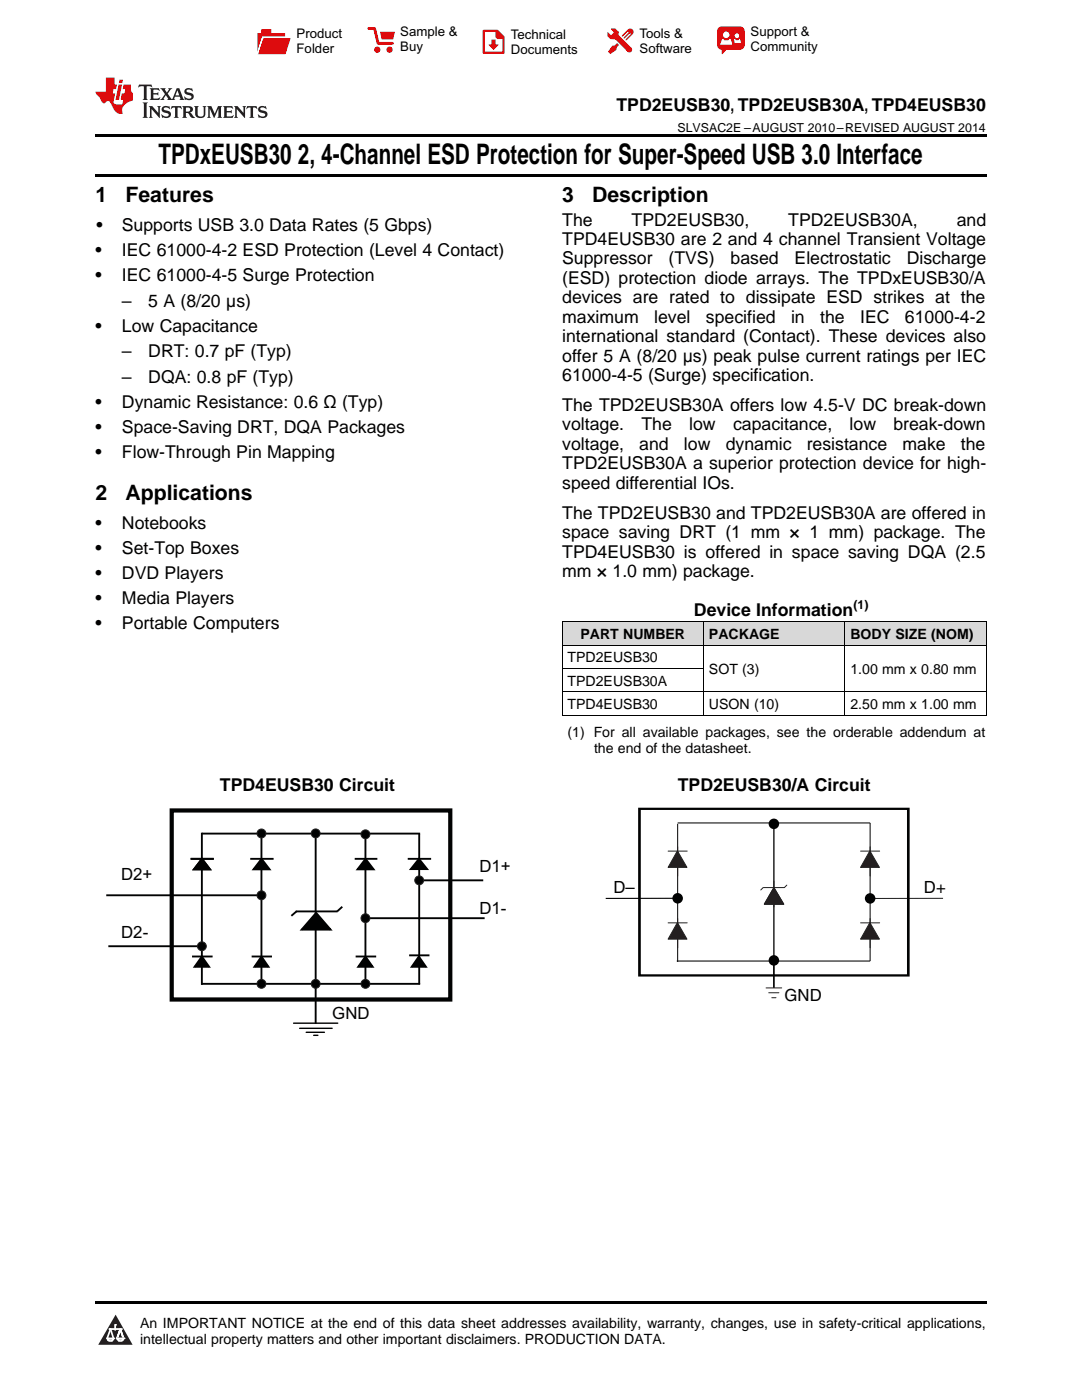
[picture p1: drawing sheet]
<svg xmlns="http://www.w3.org/2000/svg" width="216mm" height="279mm" viewBox="0 0 216 279" stroke-linecap="round" stroke-linejoin="round" font-family="sans-serif">
<g fill="#d8d8d8">
<path d="M112.2 124.1h28.2v4.7h-28.2z"/>
<path d="M140.4 124.1h28.2v4.7h-28.2z"/>
<path d="M168.6 124.1h28.2v4.7h-28.2z"/>
</g>
<path d="M23.1 262.4l3.4 6h-6.9z" fill="#231f20"/>
<path d="M21.4 267.1h1.2l-.3 .5h-.3a.55 .55 0 0 1-.6-.5z" fill-rule="evenodd" fill="#fff"/>
<path d="M21.4 267.1h1.2l-.3 .5h-.3a.55 .55 0 0 1-.6-.5z" fill="none" stroke="#231f20" stroke-width=".34"/>
<path d="M21.4 267.1l1.2 .1-.3 .4h-.5z" fill="none" stroke="#fff" stroke-width=".34"/>
<path d="M23 265.3h.1" fill="none" stroke="#fff" stroke-width=".34"/>
<path d="M23 264.4v.9z" fill="#fff"/>
<path d="M23 264.4v.9z" fill="none" stroke="#fff" stroke-width=".34"/>
<circle cx="23" cy="264.4" r=".17" fill="#fff"/>
<path d="M21.9 265.2h.1" fill="none" stroke="#fff" stroke-width=".34"/>
<path d="M21.9 265.2h2.3z" fill="#fff"/>
<path d="M21.9 265.2h2.3z" fill="none" stroke="#fff" stroke-width=".34"/>
<circle cx="24.2" cy="265.2" r=".17" fill="#fff"/>
<path d="M23.3 267.1h.1" fill="none" stroke="#fff" stroke-width=".34"/>
<path d="M24 265.2l-.7 1.9z" fill="#fff"/>
<path d="M24 265.2l-.7 1.9z" fill="none" stroke="#fff" stroke-width=".34"/>
<path d="M24 265.2l.7 1.9z" fill="#fff"/>
<path d="M24 265.2l.7 1.9z" fill="none" stroke="#fff" stroke-width=".34"/>
<path d="M24.6 267.1h.1" fill="none" stroke="#fff" stroke-width=".34"/>
<circle cx="21.4" cy="267.1" r=".17" fill="#fff"/>
<path d="M22.1 265.2l-.7 1.9z" fill="#fff"/>
<path d="M22.1 265.2l-.7 1.9z" fill="none" stroke="#fff" stroke-width=".34"/>
<path d="M22.1 265.2l.5 1.9z" fill="#fff"/>
<path d="M22.1 265.2l.5 1.9z" fill="none" stroke="#fff" stroke-width=".34"/>
<circle cx="22.6" cy="267.1" r=".17" fill="#fff"/>
<path d="M23.4 267.1h1.3a.65 .65 0 0 1-.7 .5 .65 .65 0 0 1-.6-.5z" fill-rule="evenodd" fill="#fff"/>
<path d="M23.4 267.1h1.3a.65 .65 0 0 1-.7 .5 .65 .65 0 0 1-.6-.5z" fill="none" stroke="#231f20" stroke-width=".34"/>
<path d="M23.4 267.1h1.3l-.4 .5h-.6z" fill="none" stroke="#fff" stroke-width=".34"/>
<path d="M23.3 267.1h.1" fill="none" stroke="#fff" stroke-width=".34"/>
<circle cx="24.7" cy="267.1" r=".17" fill="#fff"/>
<path d="M19 259.7h177.8v.5h-177.8z" fill="#000"/>
<path d="M34.3 161.7h55.5v37.8h-55.5z" fill="none" stroke="#010202" stroke-width=".84"/>
<path d="M40.3 166.4h43.5" fill="none" stroke="#010202" stroke-width=".37"/>
<path d="M72.9 190.9l1.5 2h-2.9z" fill="#010202"/>
<path d="M71 190.9h4.1M72.9 190.9l1.5 2h-2.9z" fill="none" stroke="#010202" stroke-width=".37"/>
<path d="M72.9 171.4l1.7 2.1h-3.3z" fill="#010202"/>
<path d="M70.8 171.4h4.5M72.9 171.4l1.7 2.1h-3.3z" fill="none" stroke="#010202" stroke-width=".37"/>
<path d="M63.1 182.2l2.9 3.3h-5.8z" fill="#010202"/>
<path d="M59 181.9h8.4M63.1 182.2l2.9 3.3h-5.8z" fill="none" stroke="#010202" stroke-width=".37"/>
<path d="M83.6 190.9l1.4 2h-2.8z" fill="#010202"/>
<path d="M81.6 190.7h4.1M83.6 190.9l1.4 2h-2.8z" fill="none" stroke="#010202" stroke-width=".37"/>
<path d="M83.6 171.4l1.6 2h-3.2z" fill="#010202"/>
<path d="M81.4 171.4h4.6M83.6 171.4l1.6 2h-3.2z" fill="none" stroke="#010202" stroke-width=".37"/>
<path d="M52.2 190.9l1.4 2h-2.8z" fill="#010202"/>
<path d="M50.2 190.9h4.1M52.2 190.9l1.4 2h-2.8z" fill="none" stroke="#010202" stroke-width=".37"/>
<path d="M52.2 171.4l1.6 2.1h-3.2z" fill="#010202"/>
<path d="M21.2 178.7h31.1M49.9 171.4h4.7M52.2 166.5v30M52.2 171.4l1.6 2.1h-3.2zM63 166.3v38M72.9 166.5v30M83.6 166.4v30M84 175.7h12.4M40.1 196.3h43.7M59.2 181.8l-1.1 1M68.3 181l-1 .9M72.4 183.2h24.3" fill="none" stroke="#010202" stroke-width=".37"/>
<path d="M40.3 190.9l1.4 2h-2.9z" fill="#010202"/>
<path d="M38.3 190.9h4.1M40.3 190.9l1.4 2h-2.9z" fill="none" stroke="#010202" stroke-width=".37"/>
<path d="M40.3 171.4l1.6 2.1h-3.2z" fill="#010202"/>
<path d="M38 171.4h4.7M40.3 171.4l1.6 2.1h-3.2z" fill="none" stroke="#010202" stroke-width=".37"/>
<path d="M40.3 171.4l1.6 2.1h-3.2z" fill="#010202"/>
<path d="M38 171.4h4.7M40.3 171.4l1.6 2.1h-3.2zM21.6 188.8h18.8" fill="none" stroke="#010202" stroke-width=".37"/>
<path d="M40.3 166.2v30.3" fill="none" stroke="#010202" stroke-width=".38"/>
<path d="M58.6 204.2h8.8M59.8 205.2h6.5M61.1 206h3.6M62.6 206.6h.8" fill="none" stroke="#010202" stroke-width=".28"/>
<circle cx="52.2" cy="166.3" r=".89" fill="#010202"/>
<circle cx="52.2" cy="166.3" r=".89" fill="none" stroke="#231f20" stroke-width=".2"/>
<circle cx="63" cy="166.3" r=".89" fill="#010202"/>
<circle cx="63" cy="166.3" r=".89" fill="none" stroke="#231f20" stroke-width=".2"/>
<circle cx="72.9" cy="166.5" r=".89" fill="#010202"/>
<circle cx="72.9" cy="166.5" r=".89" fill="none" stroke="#231f20" stroke-width=".2"/>
<circle cx="52.2" cy="178.7" r=".89" fill="#010202"/>
<circle cx="52.2" cy="178.7" r=".89" fill="none" stroke="#231f20" stroke-width=".2"/>
<circle cx="40.3" cy="188.8" r=".89" fill="#010202"/>
<circle cx="40.3" cy="188.8" r=".89" fill="none" stroke="#231f20" stroke-width=".2"/>
<circle cx="52.2" cy="196.3" r=".89" fill="#010202"/>
<circle cx="52.2" cy="196.3" r=".89" fill="none" stroke="#231f20" stroke-width=".2"/>
<circle cx="72.9" cy="196.3" r=".89" fill="#010202"/>
<circle cx="72.9" cy="196.3" r=".89" fill="none" stroke="#231f20" stroke-width=".2"/>
<circle cx="63" cy="196.3" r=".89" fill="#010202"/>
<circle cx="63" cy="196.3" r=".89" fill="none" stroke="#231f20" stroke-width=".2"/>
<circle cx="72.9" cy="183.2" r=".89" fill="#010202"/>
<circle cx="72.9" cy="183.2" r=".89" fill="none" stroke="#231f20" stroke-width=".2"/>
<circle cx="83.6" cy="175.7" r=".89" fill="#010202"/>
<circle cx="83.6" cy="175.7" r=".89" fill="none" stroke="#231f20" stroke-width=".2"/>
<path d="M127.6 161.4h53.6v33.3h-53.6z" fill="none" stroke="#010202" stroke-width=".49"/>
<path d="M135.2 164.2h38.4M154.4 164.4v27.3M135 191.8h38.6" fill="none" stroke="#010202" stroke-width=".2"/>
<g fill="#010202">
<circle cx="154.4" cy="164.4" r="1.05"/>
<circle cx="154.4" cy="191.7" r="1.05"/>
</g>
<path d="M173.6 164.2v27.6M188.2 179.3h-14.6M154.4 191.8v5.4" fill="none" stroke="#010202" stroke-width=".2"/>
<circle cx="173.6" cy="179.3" r="1.05" fill="#010202"/>
<path d="M135.2 179.3h-14.3M135.2 164.4v27.6" fill="none" stroke="#010202" stroke-width=".2"/>
<circle cx="135.2" cy="179.3" r="1.05" fill="#010202"/>
<path d="M135.2 169.8l1.9 3.3h-3.8z" fill="#231f20"/>
<path d="M133.3 169.9h3.8M135.2 169.8l1.9 3.3h-3.8zM135.2 169v5.8" fill="none" stroke="#231f20" stroke-width=".2"/>
<path d="M135.2 184.1l1.9 3.3h-3.8z" fill="#231f20"/>
<path d="M133.3 184.2h3.8M135.2 184.1l1.9 3.3h-3.8zM135.2 183.3v5.9" fill="none" stroke="#231f20" stroke-width=".2"/>
<path d="M173.6 169.8l1.9 3.3h-3.8z" fill="#231f20"/>
<path d="M171.7 169.9h3.8M173.6 169.8l1.9 3.3h-3.8zM173.6 169v5.8" fill="none" stroke="#231f20" stroke-width=".2"/>
<path d="M173.6 184.1l1.9 3.3h-3.8z" fill="#231f20"/>
<path d="M152.3 177.1l-.5 .5M152.3 177.1h4.2M154.4 177.1l2 3.3h-3.9zM157 176.6l-.5 .5M152.9 197.2h3.1M153.4 198.1h2M154 199.1h.8M171.7 184.2h3.8M173.6 184.1l1.9 3.3h-3.8zM173.6 183.3v5.9" fill="none" stroke="#231f20" stroke-width=".2"/>
<path d="M154.4 177.1l2 3.3h-3.9z" fill="#231f20"/>
<path d="M154.4 177.1l2 3.3h-3.9zM154.4 175.8v5.2" fill="none" stroke="#231f20" stroke-width=".2"/>
<path d="M112.2 138.1h84.6M112.2 133.4h28.2M112.2 128.7h84.6M112.2 124.1h84.6M112.2 124.1v18.7M140.4 124.1v18.7M168.6 124.1v18.7M196.8 124.1v18.7M112.2 142.7h84.6" fill="none" stroke="#000" stroke-width=".2"/>
<path d="M19 34.8h177.8v.5h-177.8zM19 26.8h177.8v.6h-177.8z" fill="#000"/>
<path d="M27.7 16.9l-.1 .6 .6-.3h.5v.2v2.2l-.2 .4h1l-.2-.4v-2.2v-.2h.5l.6 .3-.2-.6zM29.9 17.6l.2 .4v1.6l-.2 .4h1.9l.1-.6a1.09 1.09 0 0 1-1.3 .1v-.6h.6l.4 .2v-.7l-.2 .2h-.8v-.6l.2-.1a1.01 1.01 0 0 1 1 .3l-.1-.6zM32 17.6l.9 1.2-1 1.2h.9l-.2-.3 .5-.7 .5 .7-.3 .3h1.7l-.2-.3 .1-.4h1l.1 .4-.2 .3h1l-.3-.4-.7-2h-.5l-1 2.2-.8-1.1 .9-1.1h-.9l.2 .2-.4 .7-.4-.7 .2-.2zM35.4 18l.4 1h-.8zM37 17.7a.66 .66 0 0 0-.2 .8 .66 .66 0 0 0 .6 .4l.7 .2 .1 .2a.8 .8 0 0 1-.7 .4 .8 .8 0 0 1-.7-.5l.1 .8 .2-.2a.94 .94 0 0 0 1.1 .1 .94 .94 0 0 0 .4-.9 1.48 1.48 0 0 0-1.3-.6v-.4a1.1 1.1 0 0 1 1.2 .2l-.2-.6-.2 .1-.5-.1zM28.5 20.4l.2 .4v2.3l-.2 .4h1l-.2-.4v-2.3l.2-.4zM29.7 21.2l.2 .4v1.5l-.2 .4h.8l-.3-.4 .1-1.3 1.6 1.8v-2l.2-.4h-.7l.2 .2v1.1l-1.2-1.3zM32.5 21.3a.66 .66 0 0 0-.2 .8 .66 .66 0 0 0 .6 .4l.6 .2 .2 .2a.8 .8 0 0 1-.8 .4 .8 .8 0 0 1-.7-.5l.2 .7 .2-.1a.94 .94 0 0 0 1 .1 .94 .94 0 0 0 .5-1 1.47 1.47 0 0 0-1.3-.6l-.1-.3a1.1 1.1 0 0 1 1.3 .2l-.2-.6-.2 .1-.5-.2zM34.3 21.2l-.2 .6a.64 .64 0 0 1 .8-.3v1.6l-.2 .4h1l-.3-.4 .1-1.6a.66 .66 0 0 1 .8 .3l-.2-.6zM36.3 21.2l.3 .4v1.5l-.3 .4h1l-.2-.2v-.7h.5l.1 .1a.8 .8 0 0 0 1.2 .7l-1-1a.62 .62 0 0 0 .6-.5 .62 .62 0 0 0-.6-.7zM37.1 21.5h.1a.48 .48 0 0 1 .6 0 .48 .48 0 0 1 .1 .6l-.2 .1-.6 .1zM38.7 21.2l.2 .2a2.29 2.29 0 0 0 .4 2 1.05 1.05 0 0 0 1.7-.7v-1.3l.2-.2h-.8l.2 .4v1.1a.61 .61 0 0 1-.6 .6 .61 .61 0 0 1-.6-.6v-1.1l.3-.4zM41.3 21.2l.3 .4v1.5l-.3 .4h.8l-.2-.4v-1.4l.8 1.9 .9-1.9v1.4l-.2 .4h.9l-.2-.4v-1.5l.2-.4h-.8l-.7 1.5-.6-1.5zM44.5 21.2l.2 .4v1.5l-.2 .4h1.9l.2-.6a1.1 1.1 0 0 1-1.4 .2v-.7h.6l.4 .2v-.6l-.2 .1-.8 .1v-.6l.2-.1a1.02 1.02 0 0 1 1.1 .2l-.2-.5zM46.7 21.2l.2 .4v1.5l-.2 .4h.8l-.3-.4 .1-1.3 1.6 1.8v-2l.2-.4h-.7l.2 .2v1.1l-1.2-1.3zM49.3 21.2l-.1 .6a.64 .64 0 0 1 .8-.3v1.6l-.3 .4h1l-.2-.4v-1.6a.66 .66 0 0 1 .8 .3l-.1-.6zM51.7 21.3a.66 .66 0 0 0-.2 .7 .66 .66 0 0 0 .7 .5l.6 .2 .1 .2a.8 .8 0 0 1-.7 .4 .8 .8 0 0 1-.7-.5l.1 .7 .2-.1a.94 .94 0 0 0 1.1 .1 .94 .94 0 0 0 .4-1 1.48 1.48 0 0 0-1.2-.6l-.1-.3a1.1 1.1 0 0 1 1.2 .2l-.2-.6-.1 .1-.6-.2z" fill="#231f20"/>
<path d="M21.1 15.5v2.8h-2v.4l.9 .9a.96 .96 0 0 0 1 1 .59 .59 0 0 1 .5-.4 .59 .59 0 0 1 .5 .3l.4 .8a1.61 1.61 0 0 0 2.1 1.3 1.63 1.63 0 0 1 1.1-2.2l.9-.3v-1.5a1.6 1.6 0 0 1-.4-1.7h-1.4l-.2 .9h.5l-.2 .8h-.5l-.2 1v.3h.5l-.2 .9h-.7a.74 .74 0 0 1-1-.6l.3-1.6h-.5l.2-.8h.5l.1-.9h-.4v-1.4zM23.7 16.9l-.7 3h.8l.6-3zM23.8 15.9l-.1 .7h.7l.2-.7z" fill="#ee1d23"/>
<g fill="#d60000">
<path d="M52.1 5.8h2v.8h2.8v4.2h-5.5v-4.2h.7z" fill-rule="evenodd"/>
<path d="M52.4 7.5h5.6l-1 3.3h-5.6z" fill-rule="evenodd"/>
</g>
<path d="M52.4 7.4h5.7l-.1 .1h-5.5l-1.1 3.3z" fill-rule="evenodd" fill="#fff"/>
<path d="M52.4 7.4h5.7l-.1 .1h-5.5l-1.1 3.3z" fill="none" stroke="#fff" stroke-width=".2"/>
<path d="M73.6 5.7h1.1l.7 2.9h2.9" fill="none" stroke="#d60000" stroke-width=".55"/>
<g fill="#d60000">
<path d="M75.8 6.3h3l-.4 1.6h-2.2z" fill-rule="evenodd"/>
<circle cx="75.3" cy="9.9" r=".62"/>
<circle cx="77.7" cy="9.9" r=".62"/>
</g>
<path d="M96.5 6.2h2.7l1.3 1.2v3.1h-4z" fill="none" stroke="#d60000" stroke-width=".44"/>
<g fill="#d60000">
<path d="M98.1 7.9h.8v1h.5l-.9 1.1-1-1v-.1h.6z" fill-rule="evenodd"/>
<path d="M98.9 6.2h.3l1.3 1.2v.4h-1.3l-.3-.4z" fill-rule="evenodd"/>
<path d="M121.9 5.7h.8l.7 .6 .1 .7 2.5 2.5-.8 .8-2.3-2.3-1.1-.2-.6-.6v-.8l.7 .6 .5-.4v-.2l-.5-.5z" fill-rule="evenodd"/>
<path d="M122.2 9.1h.4l.5-.5 .4 .4-.5 .5v.4l-1.2 .9-.5-.5z" fill-rule="evenodd"/>
<path d="M125.3 5.9a.67 .67 0 0 1 .9 0 .67 .67 0 0 1 0 .9z" fill-rule="evenodd"/>
<path d="M125.3 5.9l.9 .9-1.2 1.2h-.2v-.2l1-.9v-.2h-.2l-.9 1h-.2v-.2l.9-1 .1-.2h-.3l-.9 1h-.2v-.2z" fill-rule="evenodd"/>
<circle cx="125.6" cy="9.9" r=".54"/>
</g>
<path d="M123.3 6.3v.7" fill="none" stroke="#d60000" stroke-width=".2"/>
<g fill="#d60000">
<path d="M143.4 5.5l.6-.2h3.6a.95 .95 0 0 1 1 .9v2.8a.95 .95 0 0 1-1 .9h-3.6a.95 .95 0 0 1-.9-.9v-2.8z" fill-rule="evenodd"/>
<path d="M144 9.9h.9l-.7 .9h-.2z" fill-rule="evenodd"/>
</g>
<g fill="#fff">
<path d="M146.6 8.6h1.3z"/>
<path d="M144.1 7.8h.3l.1 .2h.8l.2-.2h.3l.4 1.1h-2.5z" fill-rule="evenodd"/>
<path d="M146.4 7.8h.3l.1 .2h.5l.2-.2h.2l.2 .8h-1.3z" fill-rule="evenodd"/>
<circle cx="144.9" cy="6.9" r=".65"/>
<circle cx="147" cy="7.1" r=".48"/>
</g>
<g font-size="5.6">
<text x="31.6" y="32.8">TPDxEUSB30</text>
<text x="59.4" y="32.8">2, 4-Channel ESD Protection for Super-Speed USB 3.0 Interface</text>
</g>
<g font-size="4.2">
<text x="19" y="40.4">1</text>
<text x="25" y="40.4">Features</text>
<text x="112.2" y="40.4">3</text>
<text x="118.2" y="40.4">Description</text>
<text x="19" y="99.8">2</text>
<text x="25" y="99.8">Applications</text>
</g>
<g font-size="3.5">
<text x="123" y="22.2">TPD2EUSB30, TPD2EUSB30A, TPD4EUSB30</text>
<text x="19.2" y="46.1">•</text>
<text x="24.3" y="46.1">Supports USB 3.0 Data Rates (5 Gbps)</text>
<text x="112.2" y="45">The</text>
<text x="126" y="45">TPD2EUSB30,</text>
<text x="157.3" y="45">TPD2EUSB30A,</text>
<text x="190.9" y="45">and</text>
<text x="19" y="51.1">•</text>
<text x="24.3" y="51.1">IEC 61000-4-2 ESD Protection (Level 4 Contact)</text>
<text x="112.2" y="48.9">TPD4EUSB30 are 2 and 4 channel Transient Voltage</text>
<text x="112.2" y="52.8">Suppressor</text>
<text x="133.4" y="52.8">(TVS)</text>
<text x="145.8" y="52.8">based</text>
<text x="158.6" y="52.8">Electrostatic</text>
<text x="180.9" y="52.8">Discharge</text>
<text x="19" y="56.1">•</text>
<text x="24.3" y="56.1">IEC 61000-4-5 Surge Protection</text>
<text x="112.2" y="56.7">(ESD) protection diode arrays. The TPDxEUSB30/A</text>
<text x="24.3" y="61.2">–</text>
<text x="29.6" y="61.2">5 A (8/20 µs)</text>
<text x="112.2" y="60.5">devices are rated to dissipate ESD strikes at the</text>
<text x="112.2" y="64.4">maximum</text>
<text x="130.5" y="64.4">level</text>
<text x="140.9" y="64.4">specified</text>
<text x="157.8" y="64.4">in</text>
<text x="163.7" y="64.4">the</text>
<text x="171.6" y="64.4">IEC</text>
<text x="180.6" y="64.4">61000-4-2</text>
<text x="19" y="66.2">•</text>
<text x="24.3" y="66.2">Low Capacitance</text>
<text x="24.3" y="71.3">–</text>
<text x="29.6" y="71.3">DRT: 0.7 pF (Typ)</text>
<text x="112.2" y="68.3">international standard (Contact). These devices also</text>
<text x="24.3" y="76.3">–</text>
<text x="29.6" y="76.3">DQA: 0.8 pF (Typ)</text>
<text x="112.2" y="72.2">offer 5 A (8/20 μs) peak pulse current ratings per IEC</text>
<text x="112.2" y="76.1">61000-4-5 (Surge) specification.</text>
<text x="19" y="81.4">•</text>
<text x="24.3" y="81.4">Dynamic Resistance: 0.6 Ω (Typ)</text>
<text x="112.2" y="82">The TPD2EUSB30A offers low 4.5-V DC break-down</text>
<text x="19" y="86.4">•</text>
<text x="24.3" y="86.4">Space-Saving DRT, DQA Packages</text>
<text x="112.2" y="85.9">voltage.</text>
<text x="112.2" y="89.8">voltage,</text>
<text x="127.6" y="89.8">and</text>
<text x="128" y="85.9">The</text>
<text x="136.5" y="89.8">low</text>
<text x="137.5" y="85.9">low</text>
<text x="144.8" y="89.8">dynamic</text>
<text x="146.3" y="85.9">capacitance,</text>
<text x="161" y="89.8">resistance</text>
<text x="169.5" y="85.9">low</text>
<text x="178.3" y="85.9">break-down</text>
<text x="180.1" y="89.8">make</text>
<text x="191.7" y="89.8">the</text>
<text x="19" y="91.4">•</text>
<text x="24.3" y="91.4">Flow-Through Pin Mapping</text>
<text x="112.2" y="93.7">TPD2EUSB30A a superior protection device for high-</text>
<text x="112.2" y="97.5">speed differential IOs.</text>
<text x="19" y="105.5">•</text>
<text x="24.3" y="105.5">Notebooks</text>
<text x="112.2" y="103.5">The TPD2EUSB30 and TPD2EUSB30A are offered in</text>
<text x="112.2" y="107.4">space saving DRT (1 mm × 1 mm) package. The</text>
<text x="19" y="110.5">•</text>
<text x="24.3" y="110.5">Set-Top Boxes</text>
<text x="112.2" y="111.3">TPD4EUSB30 is offered in space saving DQA (2.5</text>
<text x="19" y="115.5">•</text>
<text x="24.3" y="115.5">DVD Players</text>
<text x="112.2" y="115.1">mm × 1.0 mm) package.</text>
<text x="19" y="120.5">•</text>
<text x="19" y="125.6">•</text>
<text x="24.3" y="120.5">Media Players</text>
<text x="24.3" y="125.6">Portable Computers</text>
<text x="138.5" y="122.9">Device Information</text>
<text x="43.9" y="157.9">TPD4EUSB30 Circuit</text>
<text x="135.3" y="157.9">TPD2EUSB30/A Circuit</text>
</g>
<g font-size="3.4" fill="#010202">
<text x="24.2" y="175.6">D2+</text>
<text x="95.7" y="174.1">D1+</text>
<text x="95.7" y="182.3">D1-</text>
<text x="24.2" y="187.2">D2-</text>
<text x="66.3" y="203.4">GND</text>
</g>
<g font-size="3.3" fill="#010202">
<text x="122.4" y="178.3">D–</text>
<text x="184.4" y="178.3">D+</text>
<text x="156.6" y="199.9">GND</text>
</g>
<g font-size="2.8">
<text x="115.8" y="127.5">PART NUMBER</text>
<text x="141.5" y="127.5">PACKAGE</text>
<text x="169.7" y="127.5">BODY SIZE (NOM)</text>
<text x="113.2" y="132.2">TPD2EUSB30</text>
<text x="113.2" y="136.8">TPD2EUSB30A</text>
<text x="141.5" y="134.5">SOT (3)</text>
<text x="169.7" y="134.5">1.00 mm x 0.80 mm</text>
<text x="113.2" y="141.5">TPD4EUSB30</text>
<text x="141.5" y="141.5">USON (10)</text>
<text x="169.7" y="141.5">2.50 mm x 1.00 mm</text>
<text x="113.2" y="147">(1) For all available packages, see the orderable addendum at</text>
<text x="118.5" y="150.2">the end of the datasheet.</text>
<text x="27.9" y="265">An IMPORTANT NOTICE at the end of this data sheet addresses availability, warranty, changes, use in safety-critical applications,</text>
<text x="27.9" y="268.2">intellectual property matters and other important disclaimers. PRODUCTION DATA.</text>
</g>
<g font-size="2.6">
<text x="59.2" y="7.6">Product</text>
<text x="59.2" y="10.6">Folder</text>
<text x="79.9" y="7.3">Sample &amp;</text>
<text x="79.9" y="10.2">Buy</text>
<text x="101.9" y="7.8">Technical</text>
<text x="101.9" y="10.8">Documents</text>
<text x="127.6" y="7.6">Tools &amp;</text>
<text x="127.6" y="10.6">Software</text>
<text x="149.8" y="7.2">Support &amp;</text>
<text x="149.8" y="10.2">Community</text>
</g>
<g font-size="2.5">
<text x="135.2" y="26.3">SLVSAC2E –AUGUST 2010–REVISED AUGUST 2014</text>
<text x="170.3" y="121.5">(1)</text>
</g>
</svg>
